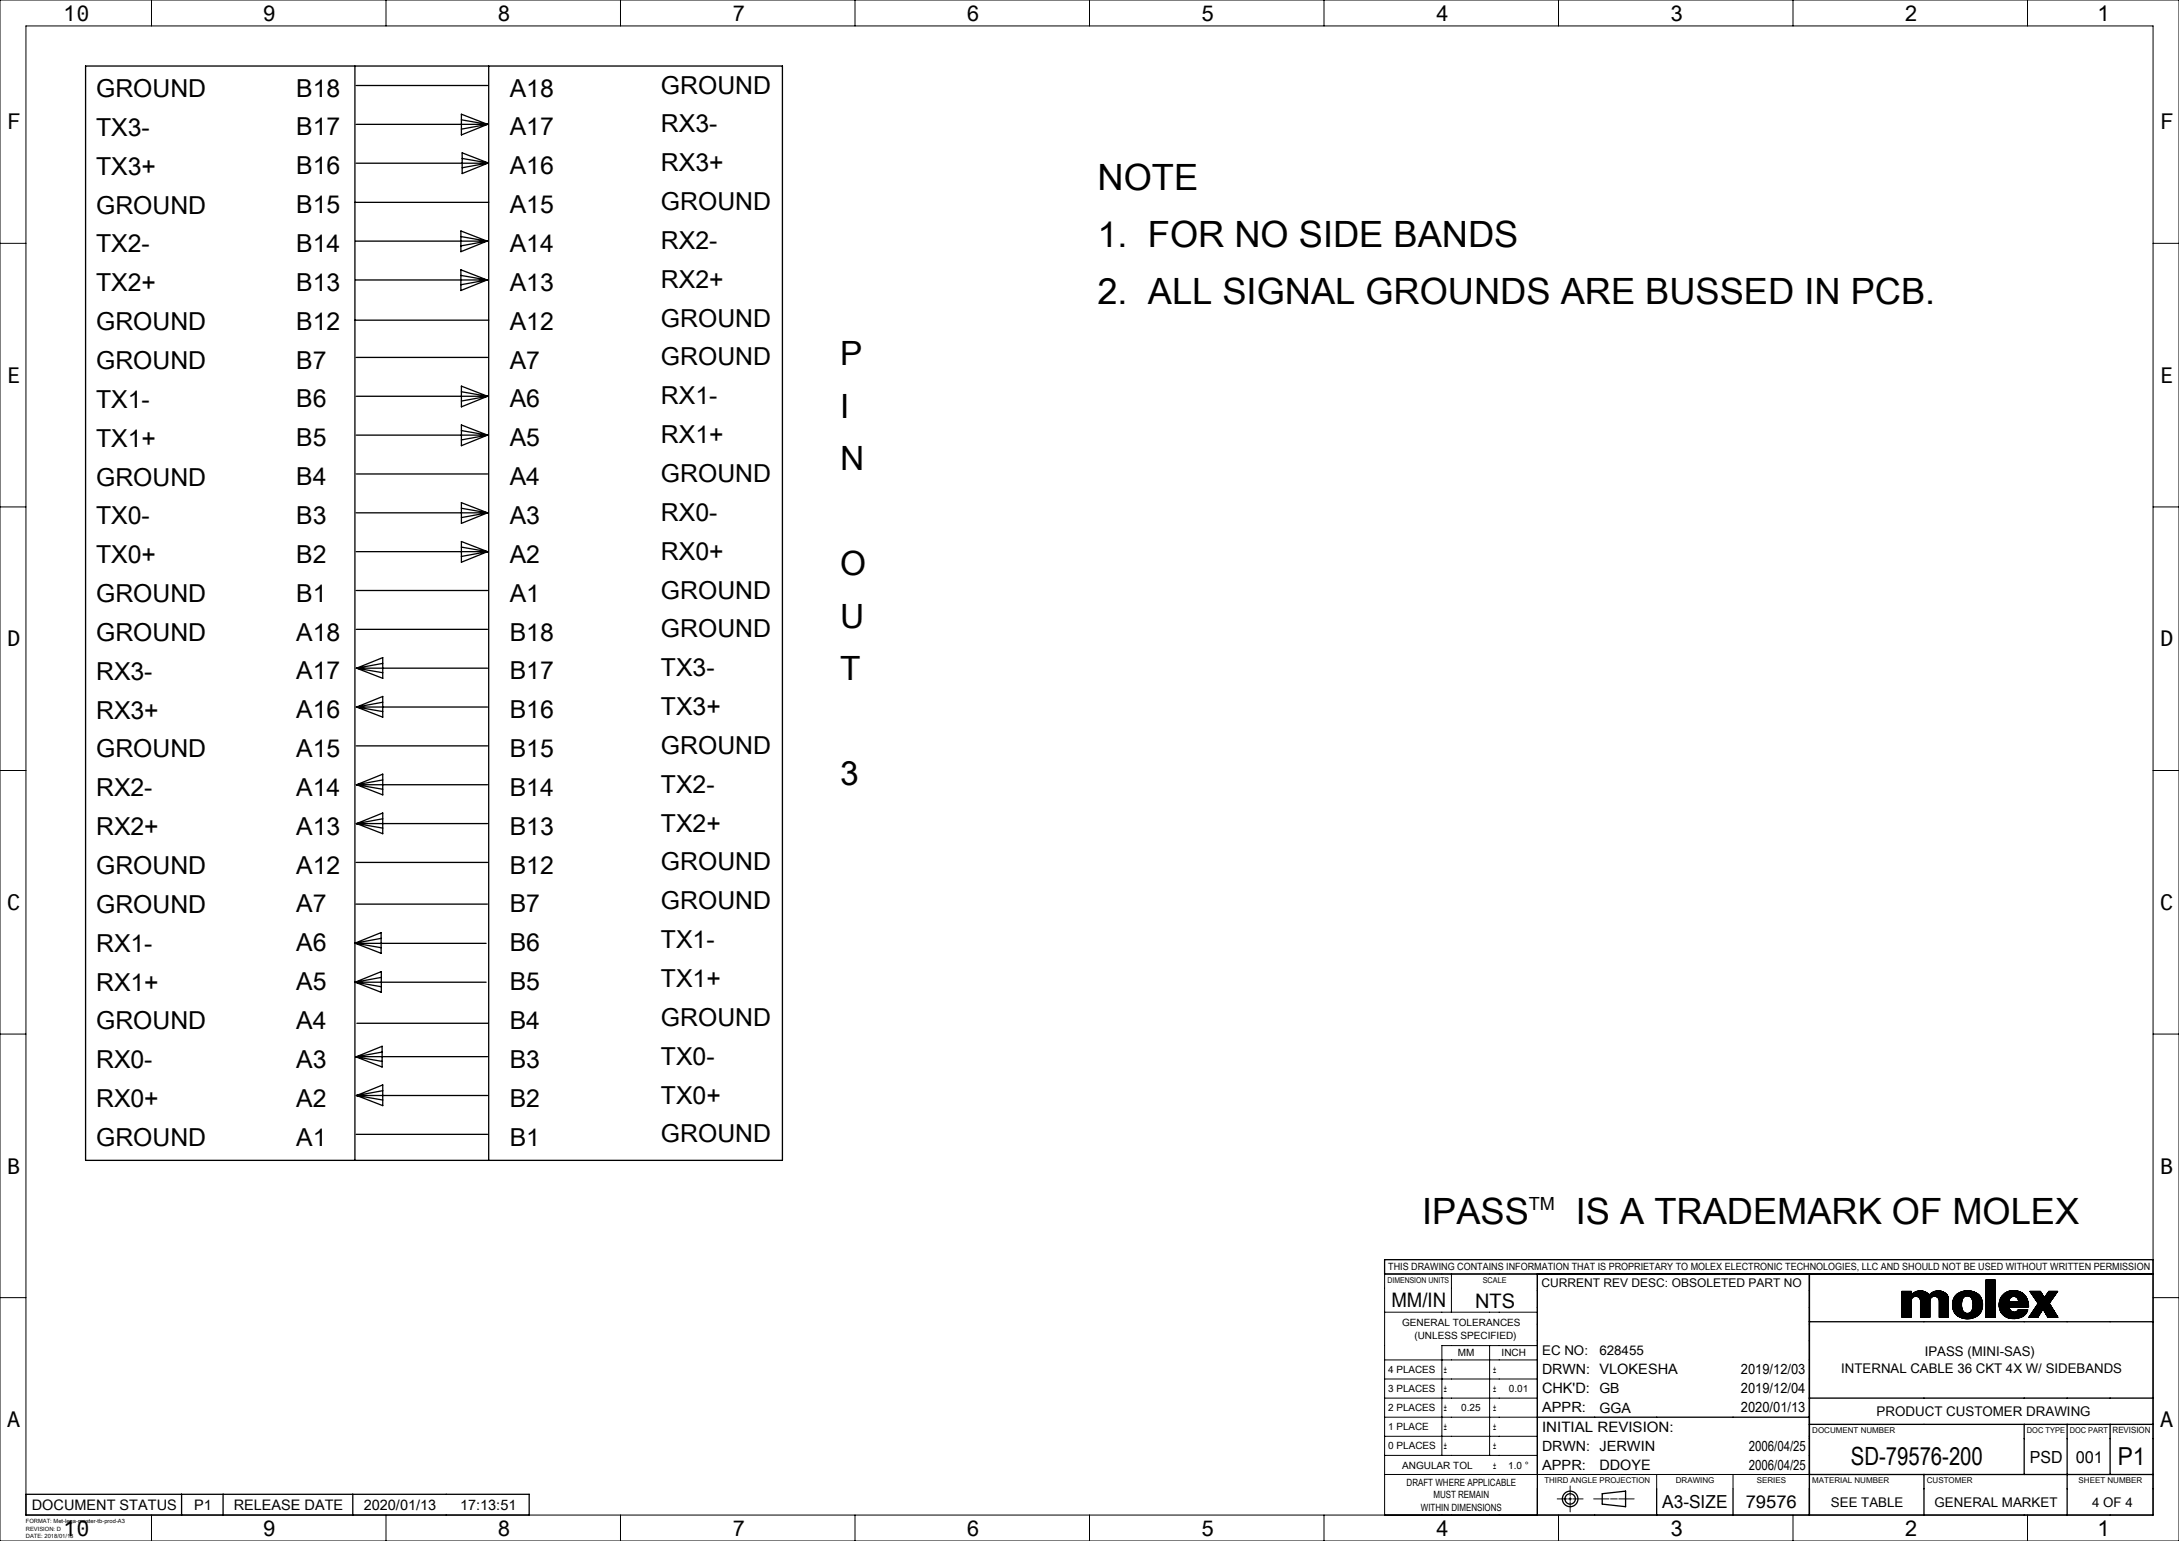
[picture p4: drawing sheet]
<svg xmlns="http://www.w3.org/2000/svg" width="420mm" height="297mm" viewBox="0 0 420 297" stroke-linecap="round" stroke-linejoin="round" font-family="sans-serif">
<g fill="none" stroke="#000" stroke-width=".19">
<path d="M0 0h420v297h-420zM5 5h410v287h-410zM29.2 0v5M74.4 0v5M119.6 0v5M164.8 0v5M210 0v5M255.2 0v5M300.4 0v5M345.6 0v5M390.8 0v5M0 46.9h5"/>
<path d="M415 46.9h5M0 97.7h5M415 97.7h5M0 148.5h5M415 148.5h5M0 199.3h5M415 199.3h5M0 250.1h5M266.9 252.9h29.4M279.8 245.5v7.4M287.1 259.3v21.2M296.3 259.3h-18.4v21.2"/>
<path d="M366.6 248.9h1.8M366.6 248.9v5M366.6 248.9h.1M366.7 248.9l-.1 .1M366.8 248.9l-.2 .2M367 248.9l-.4 .4M367.1 248.9l-.5 .5M367.2 248.9l-.6 .6M367.3 248.9l-.7 .7M367.4 248.9l-.8 .8M367.5 248.9l-.9 .9M367.6 248.9l-1 1"/>
<path d="M367.7 248.9l-1.1 1.1M367.8 248.9l-1.2 1.2M367.9 248.9l-1.3 1.3M368 248.9l-1.4 1.4M368.1 248.9l-1.5 1.5M368.2 248.9l-1.6 1.6M368.3 248.9l-1.7 1.7M368.4 250.7a.89 .89 0 0 1 .9-.9 .89 .89 0 0 1 .9 .9M368.4 253.5l-.4 .4M368.4 253.4l-.5 .5M368.4 253.3l-.6 .6M368.4 253.2l-.7 .7"/>
<path d="M368.4 253.2l-.8 .7M368.4 253.1l-.8 .8M368.4 253l-.9 .9M368.4 252.9l-1 1M368.4 252.8l-1.1 1.1M368.4 252.7l-1.2 1.2M368.4 252.6l-1.3 1.3M368.4 252.5l-1.4 1.4M368.4 252.4l-1.5 1.5M368.4 252.3l-1.6 1.6M368.4 252.2l-1.7 1.7M368.4 252.1l-1.8 1.8"/>
<path d="M368.4 252l-1.8 1.8M368.4 251.9l-1.8 1.8M368.4 251.8l-1.8 1.8M368.4 251.7l-1.8 1.8M368.4 251.6l-1.8 1.8M368.4 251.5l-1.8 1.8M368.4 251.4l-1.8 1.8M368.4 251.3l-1.8 1.9M368.4 251.2l-1.8 1.8M368.4 251.1l-1.8 1.8M368.4 251l-1.8 1.8M368.4 250.9l-1.8 1.8"/>
<path d="M368.4 250.8l-1.8 1.9M368.4 250.8l-1.8 1.8M368.4 253.7l-.2 .2M368.4 253.6l-.3 .3M368.4 250.7v3.2h-1.8M368.4 250.7l-1.8 1.8M368.4 249.6l-1.8 1.8M368.4 249.5l-1.8 1.8M368.4 249.4l-1.8 1.8M368.4 249.3l-1.8 1.9M368.4 249.3l-1.8 1.8M368.4 249.2l-1.8 1.8"/>
<path d="M368.4 249.1l-1.8 1.8M368.4 249l-1.8 1.8M368.4 248.9l-1.8 1.8M368.4 248.9v.7M368.4 250.6l-1.8 1.8M368.4 250.5l-1.8 1.8M368.5 250.4l-1.9 1.9M368.8 249.2l-2.2 2.2M369 249.1l-2.4 2.4M369.1 249l-2.5 2.5M369.2 249l-2.6 2.6M369.4 248.9l-2.8 2.8"/>
<path d="M369.5 248.9l-2.9 2.9M369.6 248.8l-3 3M369.7 248.8l-3.1 3.1M369.7 248.8l-3.1 3.2M369.8 248.8l-3.2 3.2M369.9 248.8l-3.3 3.3M369.9 250.1l1.2-1.1-1.2 1.1M370 248.8l-3.4 3.4M370.1 250.3l1.2-1.2-1.2 1.2M370.1 248.8l-1.2 1.1M370.1 248.8l-1.1 1.1M370.2 251.1l1.6-1.6-1.6 1.7"/>
<path d="M370.2 250.9l1.5-1.5-1.5 1.7M370.2 250.8l1.5-1.4-1.5 1.5M370.2 250.7v3.2M370.2 248.8l-1.1 1.1M370.2 248.8l-1 1M370.3 248.8l-1.1 1M370.3 248.8l-1 1M370.5 248.8l-1.1 1M370.5 248.8l-1 1.1M370.6 248.8l-1.1 1.1M370.6 248.8l-1 1.1M370.7 248.8l-1.1 1.1"/>
<path d="M370.7 248.9l-1.1 1M370.8 248.9l-1.1 1M370.8 248.9l-1.1 1.1M370.9 248.9l-1.1 1.1M371 248.9l-1.1 1.2M371.1 249l-1.1 1.1M371.1 249l-1.1 1.2M371.2 249.1l-1.2 1.1M371.3 249.1l-1.2 1.3M371.4 249.1l-1.3 1.4M371.5 249.2l-1.3 1.4M371.5 249.3l-1.3 1.3"/>
<path d="M371.6 249.3l-1.4 1.4M371.6 249.3l-1.4 1.5M371.9 249.6l-1.7 1.6M371.9 249.6a2.3 2.3 0 0 0-3.5 0M372 253.9h.1M372 253.8l-.1 .1M372 253.7l-.2 .2M372 253.6l-.3 .3M372 253.5l-.4 .4M372 253.4l-.5 .5M372 253.3l-.6 .6M372 253.1l-.8 .8"/>
<path d="M372 253l-.9 .9M372 252.9l-1 1M372 252.8l-1.1 1.1M372 252.7l-1.2 1.2M372 252.6l-1.3 1.3M372 252.5l-1.4 1.4M372 252.4l-1.5 1.5M372 252.3l-1.6 1.6M372 252.2l-1.7 1.7M372 252.1l-1.8 1.8M372 252l-1.8 1.8M372 251.9l-1.8 1.9"/>
<path d="M372 251.9l-1.8 1.8M372 251.8l-1.8 1.8M372 251.6l-1.8 1.9M372 251.6l-1.8 1.8M372 251.5l-1.8 1.8M372 251.4l-1.8 1.8M372 251.3l-1.8 1.9M372 251.3l-1.8 1.8M372 251.2l-1.8 1.8M372 251.1l-1.8 1.8M372 251l-1.8 1.9M372 251l-1.8 1.8"/>
<path d="M372 250.9l-1.8 1.8M372 250.8l-1.8 1.8M372 250.7l-1.8 1.9M372 250.6l-1.8 1.8M372 250.5l-1.8 1.9M372 250.5l-1.8 1.8M372.1 250.4l-1.9 1.9M372.2 250.2l-2 2M372.3 249.2l-2.1 2.1M372.4 249.1l-2.2 2.3M372.6 249l-2.4 2.4M372.8 248.9l-2.6 2.6"/>
<path d="M372.9 248.9l-2.7 2.7M373 248.9l-2.8 2.8M373 248.8l-2.8 2.9M373.1 248.8l-2.9 3M373.2 248.8l-3 3M373.3 248.8l-3.1 3.1M373.3 248.8l-3.1 3.2M373.5 248.8l-3.3 3.3M373.6 248.8l-1.2 1.2M373.7 248.8l-1.2 1.1M373.7 248.8l-1.1 1.1M373.8 248.8l-1.1 1.1"/>
<path d="M373.8 248.8l-1 1M373.9 248.8l-1.1 1M374 248.8l-1 1M374.1 248.8l-1 1.1M374.2 248.9l-1 1M374.3 248.9l-1.1 1M374.4 248.9l-1.1 1.1M374.4 248.9l-1 1.1M374.5 249l-1 1M374.6 249l-1.1 1.1M374.7 249l-1.1 1.1M374.7 249.1l-1.1 1.1"/>
<path d="M374.8 249.1l-1.1 1.2M374.8 249.1l-1.1 1.3M375 249.2l-1.3 1.3M375 249.3l-1.2 1.2M375 249.3l-1.2 1.3M375.1 249.3l-1.3 1.3M375.1 249.4l-1.3 1.3M375.2 249.4l.3 .8v3.7h-1.7v-3.2a.89 .89 0 0 0-.9-.9 .89 .89 0 0 0-.9 .9v3.2h-1.8M375.2 249.4a2.3 2.3 0 0 0-3.3 .2M375.2 249.4l-1.4 1.4M375.2 249.4l-1.4 1.5M375.3 249.5l-1.5 1.5"/>
<path d="M375.3 249.6l-1.5 1.5M375.3 249.6l-1.5 1.6M375.4 249.6l-1.6 1.6M375.4 249.7l-1.6 1.6M375.4 249.7l-1.6 1.7M375.4 249.8l-1.6 1.7M375.5 249.8l-1.7 1.7M375.5 249.9l-1.7 1.7M375.5 250l-1.7 1.7M375.5 250l-1.7 1.8M375.5 250.1l-1.7 1.8M375.5 250.2l-1.7 1.7"/>
<path d="M375.5 253.9h.1M375.5 253.8l-.1 .1M375.5 253.7l-.1 .2M375.5 253.7l-.2 .2M375.5 253.6l-.3 .3M375.5 253.5l-.4 .4M375.5 253.4l-.4 .5M375.5 253.4l-.5 .5M375.5 253.3l-.5 .6M375.5 253.3l-.6 .6M375.5 253.2l-.7 .7M375.5 253.1l-.7 .8"/>
<path d="M375.5 253l-.8 .9M375.5 253l-.9 .9M375.5 252.9l-1 1M375.5 252.8l-1 1.1M375.5 252.8l-1.1 1.1M375.5 252.7l-1.1 1.2M375.5 252.7l-1.2 1.2M375.5 252.5l-1.3 1.4M375.5 252.5l-1.4 1.4M375.5 252.4l-1.4 1.5M375.5 252.4l-1.5 1.5M375.5 252.3l-1.6 1.6"/>
<path d="M375.5 252.2l-1.6 1.7M375.5 252.2l-1.7 1.7M375.5 252.1l-1.7 1.8M375.5 252l-1.7 1.7M375.5 251.9l-1.7 1.8M375.5 251.9l-1.7 1.7M375.5 251.8l-1.7 1.8M375.5 251.8l-1.7 1.7M375.5 251.7l-1.7 1.7M375.5 251.6l-1.7 1.8M375.5 251.5l-1.7 1.8M375.5 251.5l-1.7 1.7"/>
<path d="M375.5 251.4l-1.7 1.7M375.5 251.3l-1.7 1.8M375.5 251.3l-1.7 1.7M375.5 251.2l-1.7 1.8M375.5 251.1l-1.7 1.8M375.5 251l-1.7 1.8M375.5 251l-1.7 1.7M375.5 250.9l-1.7 1.8M375.5 250.9l-1.7 1.7M375.5 250.8l-1.7 1.7M375.5 250.7l-1.7 1.8M375.5 250.7l-1.7 1.7"/>
<path d="M375.5 250.6l-1.7 1.8M375.5 250.5l-1.7 1.7M375.5 250.4l-1.7 1.8M375.5 250.4l-1.7 1.7M375.5 250.3l-1.7 1.8M375.5 250.3l-1.7 1.7M376.7 252.9a3.3 3.3 0 0 0 4.4 .7M377.4 249.3l-.7 .7M377.5 249.2l-.8 .9M377.7 249.1l-1.1 1.1M377.7 253.8l1-.8-.9 .9M377.8 249.1l-1.2 1.2"/>
<path d="M377.9 249l-1.4 1.4M378 253.9l.9-.8-.9 .9M378 249l-1.5 1.5M378.1 249l-1.6 1.6M378.1 251.5l-1.4 1.4M378.1 251.4l-1.5 1.4M378.1 251.6l-1.4 1.4 1.4-1.4M378.1 251.3l-1.5 1.5 1.5-1.4M378.1 251.2l-1.5 1.5M378.1 251.7l-1.3 1.3M378.1 251.8l-1.3 1.3M378.1 251.1l-1.5 1.5"/>
<path d="M378.1 251.8l-1.3 1.3 1.3-1.2M378.1 251.9l-1.2 1.3M378.1 251l-1.6 1.6M378.1 252l-1.2 1.2M378.1 250.9l-1.6 1.6M378.1 252.1l-1.2 1.2M378.2 250.8l-1.7 1.7M378.2 252.1l-1.2 1.2M378.2 252.2l-1.2 1.1M378.2 250.7l-1.7 1.7M378.2 252.2l-1.2 1.2M378.2 250.6l-1.7 1.8"/>
<path d="M378.2 252.3l-1.1 1.1 1.1-1.1M378.2 252.4l-1.1 1.1M378.3 250.5l-1.9 1.8 1.8-1.7M378.3 252.4l-1.1 1.1M378.3 248.9l-1.9 1.9M378.3 252.5l-1.1 1M378.3 252.5a.98 .98 0 0 0 .9 .6 .98 .98 0 0 0 .9-.6M378.3 252.5l-1.1 1.1M378.3 252.6l-1 1 1-1M378.3 250.3l-1.9 1.9M378.3 252.6l-.9 1M378.4 252.7l-1 1"/>
<path d="M378.4 252.8l-.9 .9M378.4 248.9l-2 2M378.5 252.8l-1 .9M378.5 248.8l-2.1 2.2M378.5 252.8l-.9 1M378.5 252.9l-.8 .9 .9-.9M378.6 248.8l-2.2 2.2M378.6 248.8l-2.3 2.3M378.7 253l-.9 .9M378.7 248.8l-2.4 2.4M378.7 253l-.8 .9M378.8 253l-.9 .9"/>
<path d="M378.9 248.8l-2.6 2.5M378.9 248.8l-2.6 2.6M379 253.1l-1 .9M379 248.8l-2.7 2.6M379 253.1l-.9 .9M379.1 248.8l-2.8 2.7M379.1 253.1l-.9 .9M379.1 248.8l-2.8 2.8M379.2 253.1l-.9 .9M379.2 248.8l-2.9 2.8M379.2 253.1l-.9 1M379.2 248.8l-2.9 2.9"/>
<path d="M379.3 253.1l-.9 1M379.4 248.8l-3.1 3M379.4 253.1l-1 1M379.5 248.8l-3.1 3.1M379.5 253.1l-1 1M379.6 248.8l-3.2 3.2M379.6 253l-1 1.1M379.7 248.8l-3.3 3.3M379.8 252.9l-1.2 1.2M379.8 248.8l-1.1 1.1M379.8 250l1-.9-.9 .9M379.9 248.8l-1 1"/>
<path d="M379.9 248.8l-.9 1M380 248.8l-.9 1M380 248.9l-.9 .9M380.1 248.9l-.9 .9M380.1 250.4l.2 .8-.2 1.3M380.1 250.4a1.02 1.02 0 0 0-1.1-.6 1.02 1.02 0 0 0-.8 1l-.1 .9 .2 .8M380.1 248.9l-.8 .9M380.2 252.1l1.8-1.6-1.8 1.7M380.2 248.9l-.9 .9M380.3 250.9l1.3-1.2-1.3 1.3M380.3 248.9l-.9 .9M380.3 251.1l1.4-1.3-1.4 1.4"/>
<path d="M380.3 251.6l1.5-1.5-1.5 1.6M380.3 248.9l-.8 .9M380.4 248.9l-.9 .9M380.4 249l-.8 .8M380.5 249l-.9 .8M380.5 249l-.9 .9M380.6 249l-.9 .9M380.6 249l-.8 1 .9-.9M380.7 249.1l-.9 .9M380.8 249.1l-.9 1M380.9 249.2l-.9 .9M381 249.2l-1 1"/>
<path d="M381.1 249.3l-1 1M381.1 249.3l-1 1.1 1-1.1M381.1 249.3a3.3 3.3 0 0 0-4.4 .7 3.1 3.1 0 0 0 0 2.9M381.1 249.3l.7 .7M381.2 249.3l-1.1 1.1M381.2 249.4l-1.1 1.1M381.3 249.4l-1.1 1.1M381.3 249.4l-1.1 1.2M381.3 249.5l-1.1 1.1M381.4 249.5l-1.2 1.2M381.4 249.6l-1.2 1.2M381.5 249.6l-1.3 1.3"/>
<path d="M381.5 253.3l-.1 .1M381.6 249.7l-1.3 1.3M381.6 249.7l-1.3 1.4M381.7 249.8l-1.4 1.5M381.7 253l-.6 .6M381.7 249.9l-1.4 1.4M381.8 250l-1.5 1.4M381.8 250l-1.5 1.5M381.8 250a2.85 2.85 0 0 1-.7 3.6M381.8 252.9l-.8 .8M381.9 250.2l-1.6 1.6M381.9 252.8l-1 1"/>
<path d="M381.9 250.2l-1.6 1.7M381.9 252.7l-1.2 1.1M381.9 250.3l-1.6 1.6M381.9 250.3l-1.6 1.7M381.9 250.4l-1.7 1.7M382 252.5l-1.5 1.4M382 250.5l-1.8 1.9M382 252.4l-1.6 1.6M382 250.6l-1.9 1.9M382 250.6l-1.9 2M382 252.3l-1.7 1.7M382 250.7l-2 2.1"/>
<path d="M382.1 252.2l-1.8 1.8M382.1 250.7l-3.4 3.4M382.1 250.8l-3.4 3.3M382.1 252.1l-1.9 2M382.1 250.8l-3.3 3.4M382.1 250.9l-3.3 3.3M382.1 252.1l-2 2M382.1 250.9l-3.2 3.3M382.1 252l-2.1 2.1M382.1 251l-3.1 3.2M382.1 251.1l-3.1 3.1M382.1 251.9l-2.2 2.2"/>
<path d="M382.1 251.1l-3 3.1M382.1 251.8l-2.3 2.3M382.1 251.2l-3 3M382.1 251.7l-2.4 2.5M382.1 251.2l-2.9 3M382.1 251.7l-2.5 2.5M382.1 251.3l-2.8 2.9M382.2 251.6l-2.6 2.6M382.2 251.4l-2.9 2.8M382.2 251.5l-2.7 2.7M382.2 251.5l-2.8 2.7M382.8 246.7v7.2h1.8v-7.2"/>
<path d="M382.8 246.7h1.8M382.8 246.7h.1M382.9 246.7l-.1 .2M383 246.7l-.2 .2M383 246.7l-.2 .3M383.1 246.7l-.3 .3M383.2 246.7l-.4 .4M383.2 246.7l-.4 .5M383.3 246.7l-.5 .5M383.3 246.7l-.5 .6M383.5 246.7l-.7 .7M383.5 246.7l-.7 .8"/>
<path d="M383.6 246.7l-.8 .8M383.6 246.7l-.8 .9M383.7 246.7l-.9 .9M383.8 246.7l-1 1M383.8 246.7l-1 1.1M383.9 246.7l-1.1 1.2M384 246.7l-1.2 1.2M384.1 246.7l-1.3 1.3M384.2 246.7l-1.4 1.4M384.2 246.7l-1.4 1.5M384.3 246.7l-1.5 1.5M384.4 246.7l-1.6 1.6"/>
<path d="M384.5 246.7l-1.7 1.7M384.5 246.7l-1.7 1.8M384.6 251l-1.8 1.8M384.6 250.9l-1.8 1.9M384.6 250.8l-1.8 1.9M384.6 250.8l-1.8 1.8M384.6 250.7l-1.8 1.8M384.6 250.6l-1.8 1.8M384.6 250.5l-1.8 1.9M384.6 250.4l-1.8 1.9M384.6 250.4l-1.8 1.8M384.6 250.3l-1.8 1.8"/>
<path d="M384.6 250.2l-1.8 1.9M384.6 250.2l-1.8 1.8M384.6 250.1l-1.8 1.8M384.6 250l-1.8 1.8M384.6 249.9l-1.8 1.9M384.6 249.8l-1.8 1.8M384.6 249.7l-1.8 1.8M384.6 249.6l-1.8 1.9M384.6 249.6l-1.8 1.8M384.6 249.5l-1.8 1.8M384.6 249.4l-1.8 1.9M384.6 249.3l-1.8 1.9"/>
<path d="M384.6 249.3l-1.8 1.8M384.6 249.2l-1.8 1.8M384.6 249.1l-1.8 1.8M384.6 249l-1.8 1.9M384.6 248.9l-1.8 1.9M384.6 248.9l-1.8 1.8M384.6 248.8l-1.8 1.8M384.6 248.7l-1.8 1.9M384.6 248.7l-1.8 1.8M384.6 248.6l-1.8 1.8M384.6 248.4l-1.8 1.9M384.6 248.4l-1.8 1.8"/>
<path d="M384.6 248.3l-1.8 1.8M384.6 248.2l-1.8 1.8M384.6 248.1l-1.8 1.9M384.6 248.1l-1.8 1.8M384.6 248l-1.8 1.8M384.6 247.9l-1.8 1.8M384.6 247.8l-1.8 1.9M384.6 247.8l-1.8 1.8M384.6 247.7l-1.8 1.8M384.6 247.6l-1.8 1.8M384.6 247.5l-1.8 1.9M384.6 247.4l-1.8 1.9"/>
<path d="M384.6 247.4l-1.8 1.8M384.6 247.3l-1.8 1.8M384.6 247.2l-1.8 1.9M384.6 247.2l-1.8 1.8M384.6 247.1l-1.8 1.8M384.6 246.9l-1.8 1.9M384.6 246.9l-1.8 1.8M384.6 246.8l-1.8 1.8M384.6 246.7l-1.8 1.8M384.6 253.8l-.1 .1M384.6 253.7l-.2 .2M384.6 253.6l-.2 .3"/>
<path d="M384.6 253.6l-.3 .3M384.6 253.5l-.4 .4M384.6 253.3l-.5 .6M384.6 253.3l-.6 .6M384.6 253.2l-.7 .7M384.6 253.1l-.8 .8M384.6 253l-.9 .9M384.6 252.9l-1 1M384.6 252.8l-1.1 1.1M384.6 252.7l-1.2 1.2M384.6 252.6l-1.3 1.3M384.6 252.5l-1.4 1.4"/>
<path d="M384.6 252.4l-1.5 1.5M384.6 252.3l-1.6 1.6M384.6 252.2l-1.7 1.7M384.6 252.1l-1.8 1.8M384.6 252l-1.8 1.9M384.6 252l-1.8 1.8M384.6 251.9l-1.8 1.8M384.6 251.8l-1.8 1.8M384.6 251.7l-1.8 1.9M384.6 251.7l-1.8 1.8M384.6 251.6l-1.8 1.8M384.6 251.5l-1.8 1.8"/>
<path d="M384.6 251.4l-1.8 1.9M384.6 251.3l-1.8 1.8M384.6 251.2l-1.8 1.8M384.6 251.1l-1.8 1.9M384.6 251.1l-1.8 1.8M385.3 251.8l.4 1.1M385.3 251.2v.6M386.4 249.2l-.6 .6M386.6 249.1l-.9 .9M386.7 249l-1.1 1.1M386.9 249l-1.3 1.3M387 248.9l-1.5 1.5"/>
<path d="M387.1 248.9l-1.6 1.6M387.2 248.8l-1.7 1.8M387.3 250.8l-1.8 1.7M387.3 250.7l-1.8 1.8M387.3 250.8l-1.8 1.8M387.3 251.9l-1.4 1.4M387.3 252l-1.3 1.3M387.3 250.6l-1.8 1.8M387.3 252.1l-1.3 1.2M387.3 250.5l-1.8 1.9M387.3 252.1l-1.2 1.3M387.3 248.8l-1.9 1.9"/>
<path d="M387.3 250.9l-1.8 1.7M387.3 250.4l-1.9 1.9M387.3 252.2l-1.2 1.2M387.3 252.3l-1.2 1.2M387.4 252.3l-1.2 1.2M387.4 250.3l-2 2M387.4 252.4l-1.2 1.1M387.4 250.9l-1.8 1.8M387.4 248.8l-2 2M387.4 252.4l-1.1 1.2M387.5 248.8l-2.1 2.1M387.5 252.5l-1.1 1.2"/>
<path d="M387.5 250.9l-1.9 1.9M387.5 252.6l-1.1 1.1M387.5 248.8l-2.1 2.2M387.6 252.6l-1.1 1.1M387.6 250.1a.9 .9 0 0 1 1-.1 .9 .9 0 0 1 .4 .9h-1.7l.1-.6zM387.6 252.7l-1.1 1M387.6 248.8l-2.2 2.2M387.6 250.9l-2 1.9M387.6 252.7l-1 1.1M387.7 250.9l-2 2M387.7 252.7l-1.1 1.1M387.7 250.9l-2 2 2.1-2"/>
<path d="M387.8 252.8l-1 1.1M387.8 248.7l-2.5 2.5M387.9 250.9l-2.2 2.1M387.9 252.8l-1.1 1.1M387.9 248.7l-2.6 2.6M387.9 250.9l-2.1 2.1M387.9 248.7l-2.6 2.7M388 252.9l-1.1 1M388 250.9l-2.2 2.2 2.2-2.2M388 248.7l-2.7 2.7M388.1 252.9l-1.2 1M388.1 248.7l-2.8 2.8"/>
<path d="M388.1 252.9l-1.1 1.1M388.2 250.9l-2.3 2.3M388.2 252.9l-1.1 1.1M388.2 248.7l-2.9 2.9M388.2 251.9l2.2-2.1-2.1 2.1M388.3 252.9l-1.2 1.1M388.3 250.9l-2.4 2.3M388.3 248.7l-3 3M388.3 250.9l-1 1M388.3 252.9l-1.1 1.1M388.4 248.7l-3.1 3.1M388.4 250.9l-1 1"/>
<path d="M388.4 249.9l1-.9-1 .9M388.4 252.9l-1.2 1.2M388.5 250.9l-1.1 1M388.5 248.7l-3.2 3.2M388.5 252.9l-1.2 1.2M388.5 250.9l-1 1M388.5 248.8l-3.2 3.1M388.6 248.8l-3.2 3.2M388.6 250.9l-1.1 1M388.7 250.9l-1 1M388.7 248.8l-3.3 3.3M388.7 252.7l-1.4 1.4"/>
<path d="M388.8 250.9l-1.1 1M388.8 248.8l-3.4 3.4M388.8 250.9l-1 1M388.9 248.8l-1.2 1.2M388.9 250.9l-1.1 1M388.9 248.8l-1.1 1.1M388.9 250.9l-1 1M389 248.8l-1.1 1.1M389 251.9l1.7-1.6-1.7 1.6M389 250.9l-1 1M389 248.9l-1 1M389 250.5l1.1-1-1.1 1.1"/>
<path d="M389 252.4l-.1 .2M389.1 250.8l1.2-1.2-2.3 2.3M389.1 252.4l-1.7 1.7M389.1 248.9l-1 1M389.1 252.4l-1.6 1.7M389.2 248.9l-1 1M389.2 248.9l-.9 1M389.2 252.4l-1.7 1.7M389.3 252.4l-1.7 1.7M389.3 248.9l-.9 1M389.4 252.4l-1.7 1.7M389.5 249l-1 .9"/>
<path d="M389.5 249l-.9 1M389.5 252.4l-1.7 1.7M389.5 249.1l-.8 .9M389.6 252.4l-1.7 1.7M389.7 249.1l-1 1M389.7 252.4l-1.7 1.7M389.7 249.1l-.9 1 .9-.9M389.8 249.2l-1 1M389.8 252.4l-1.7 1.7M389.8 249.2l-.9 1M389.9 252.4l-1.7 1.7M389.9 249.3l-1 .9"/>
<path d="M389.9 249.3l-1 1M390 249.3l-1 1.1M390 252.4l-1.8 1.7M390 249.4l-1 1M390 252.4l-1.7 1.7M390.1 249.4l-1.1 1.1M390.1 252.4l-1.7 1.7M390.2 249.5l-1.2 1.1M390.2 252.4l-1.7 1.7M390.2 249.5l-1.1 1.2M390.2 249.6l-1.1 1.1M390.3 252.4l-1.7 1.7"/>
<path d="M390.3 249.7l-2.2 2.2M390.3 252.4l-1.6 1.7M390.4 249.8l-2.1 2.1M390.4 249.8l-2 2.1M390.5 249.9l-2.1 2M390.5 252.4l-1.8 1.7M390.5 249.9l-2 2M390.5 252.4l-1.6 1.7M390.5 250l-1.9 1.9M390.5 253.1l-.4 .5M390.6 250l-1.9 1.9M390.6 250.1l-1.9 1.8"/>
<path d="M390.6 252.4l-1.6 1.7M390.6 250.1a2.85 2.85 0 0 0-3-1.3 2.85 2.85 0 0 0-2.3 2.4M390.6 250.1l.3 .7 .1 1.1h-3.7a.92 .92 0 0 0 .6 .9 .92 .92 0 0 0 1.1-.4h1.9M390.6 250.1l-1.8 1.8M390.6 250.1l-1.7 1.8M390.6 250.2l-1.7 1.7M390.6 253l-.7 .7M390.6 252.4l-1.6 1.6M390.7 252.4l-1.6 1.6M390.7 252.9l-.9 .9M390.7 250.3l-1.5 1.6M390.7 250.4l-1.5 1.5"/>
<path d="M390.7 250.4l-1.4 1.5M390.8 252.8l-1.1 1M390.8 250.5l-1.5 1.4M390.8 252.4l-1.6 1.6M390.8 250.5l-1.4 1.4M390.8 250.6l-1.3 1.3M390.8 252.6l-1.3 1.3M390.8 252.4l-1.5 1.6M390.8 250.7l-1.2 1.2M390.8 252.5l-1.4 1.4M390.9 252.4a2.62 2.62 0 0 1-3.1 1.7 2.64 2.64 0 0 1-2.1-1.2M390.9 250.7l-1.2 1.2"/>
<path d="M390.9 250.8l-1.1 1.1M390.9 250.9l-1 1M390.9 251l-.9 .9M390.9 251.1l-.8 .8M390.9 251.1l-.7 .8M391 251.2l-.8 .7M391 251.2l-.7 .7M391 251.3l-.6 .6M391 251.4l-.5 .5M391 251.5l-.4 .4M391 251.5l-.3 .4M391 251.6l-.3 .3"/>
<path d="M391 251.7l-.2 .2M391 251.8l-.1 .1M391 251.8v.1M391 253.9h1.8l1-1.6 .9 1.6M391.3 248.9h.1M391.4 248.9l-.1 .1M391.5 248.9l-.2 .1M391.6 248.9l-.2 .2M391.7 248.9l-.3 .2M391.8 248.9l-.3 .3M391.9 248.9l-.4 .3M391.9 248.9l-.4 .4"/>
<path d="M392 248.9l-.4 .4M392.1 248.9l-.5 .5M392.1 250.2l1.3-1.2-1.2 1.2M392.2 248.9l-.6 .5M392.2 248.9l-.5 .6M392.3 248.9l-.6 .6M392.4 250.5l1.2-1.2-1.2 1.3M392.4 248.9l-.7 .7M392.5 250.6l1.2-1.1-1.2 1.2M392.5 248.9l-.7 .7M392.6 248.9l-.8 .8M392.7 248.9l-.8 .9 .9-.9"/>
<path d="M392.8 248.9l-.9 .9M392.8 253.8v.1M392.9 248.9l-1 .9M392.9 253.7l-.2 .2M392.9 248.9l-1 1M393 253.5l-.3 .4M393.1 248.9l-1.1 1.1M393.1 253.4l-.5 .5M393.2 248.9l-1.1 1.2 1.1-1.2M393.2 253.2l-.6 .7M393.3 248.9l.7 1.2M393.3 248.9h-2l1.5 2.3-1.8 2.7"/>
<path d="M393.3 248.9l-1.2 1.2M393.4 249.1l-1.2 1.2M393.4 252.9l-1 1M393.5 249.2l-1.2 1.1M393.5 249.2l-1.2 1.2M393.5 252.7l-1.1 1.2M393.5 249.3l-1.2 1.2M393.6 252.6l-1.3 1.3M393.6 249.4l-1.2 1.2M393.7 249.5l-1.2 1.2M393.7 249.6l-1.2 1.1M393.7 252.4l-1.4 1.5"/>
<path d="M393.7 249.6l-1.1 1.2M393.8 249.7l-1.2 1.2M393.8 249.7l-1.1 1.2M393.8 249.8l-1.1 1.1M393.9 252.4l1.2-1.1-1.2 1.2M393.9 249.8l-1.2 1.2M393.9 249.9l-1.2 1.1M393.9 249.9l-1.2 1.2M393.9 249.9l-1.1 1.2M393.9 252.6l1.2-1.2-1.1 1.2M394 250l-1.2 1.2M394 250.1l-1.3 1.3"/>
<path d="M394 252.7l1.2-1.1-1.1 1.2M394 250.1l.9-1.2h1.7l-1.6 2.3 1.7 2.7h-2M394.1 252.9l1.2-1.2-1.1 1.2M394.2 253l1.2-1.1-1.1 1.2M394.9 248.9v.1M395 251.2l-1.2 1.2M395 248.9l-.4 .5M395.1 251.3l-1.2 1.2M395.1 248.9l-.7 .7M395.2 251l-1.4 1.3M395.2 248.9l-.9 .8M395.2 251.4l-1.2 1.2"/>
<path d="M395.2 251.5l-1.2 1.2M395.2 248.9l-1 1M395.3 251.6l-1.2 1.3 1.2-1.2M395.3 248.9l-2.7 2.6M395.3 250.8l-3.1 3.1M395.3 248.9l-2.8 2.8M395.4 251.8l-1.2 1.2M395.4 248.9l-3 3M395.4 250.6l-3.3 3.3M395.5 252l-1.2 1.2 1.2-1.2M395.5 248.9l-3.4 3.4M395.5 252l-1.2 1.2"/>
<path d="M395.6 252.1l-1.2 1.2M395.6 250.4l-3.5 3.5M395.6 248.9l-3.6 3.6M395.6 252.2l-1.2 1.1M395.6 252.2l-1.1 1.2M395.6 248.9l-3.7 3.7M395.7 252.3l-1.2 1.2M395.7 252.3l-1.2 1.3M395.7 248.9l-3.9 3.9M395.8 252.4l-1.2 1.2M395.8 248.9l-4.2 4.1M395.8 252.5l-1.2 1.1"/>
<path d="M395.8 252.5l-1.2 1.2M395.8 248.9l-4.3 4.3M395.8 252.6l-1.1 1.2M395.9 250l-3.9 3.9M395.9 252.6l-1.2 1.2M395.9 248.9l-4.5 4.5M395.9 252.7l-1.2 1.2M395.9 252.7l-1.1 1.2M396 252.7l-1.2 1.2M396 252.8l-1.1 1.1M396 249.8l-4.1 4.1M396 248.9l-4.8 4.8"/>
<path d="M396 253.9l.4-.4-.3 .4M396 252.9l-1 1M396.1 252.9l-1 1M396.1 248.9l-5 5M396.1 253l-.9 .9M396.1 249.6l-4.3 4.3M396.1 253l-.8 .9M396.2 253.1l-.8 .8M396.2 248.9l-5 5M396.2 253.2l-.7 .7M396.3 253.2l-.7 .7M396.3 253.9l.2-.2-.2 .2"/>
<path d="M396.3 249.4l-4.5 4.5M396.3 253.3l-.6 .6M396.3 248.9l-5 5M396.3 253.3l-.5 .6M396.4 253.4l-.6 .5M396.4 248.9l-5 5M396.4 253.4l-.5 .5M396.4 249.2l-4.7 4.7M396.5 253.6l-.4 .3M396.5 253.6l-.3 .3M396.5 248.9l-5 5M396.6 249l-4.9 4.9"/>
<path d="M396.6 253.7l-.2 .2M396.6 248.9l-5 5M396.6 253.8l-.1 .1M396.6 253.8v.1M396.6 253.9h.1M415 250.1h5M266.9 262.1h29.4M266.9 265.8h29.4M266.9 269.5h29.4M266.9 273.1h29.4M266.9 276.8h29.4M29.2 292v5"/>
<path d="M74.4 292v5M119.6 292v5M164.8 292v5M210 292v5M255.2 292v5M266.9 292v-46.5h29.4v46.5M266.9 284.2h81.9v2.7M266.9 280.5h29.4M300.1 288.9h2M300.4 292v5M302.3 288.9h.7M302.6 286.4v1.9"/>
<path d="M302.6 288.5v.7M302.6 289.4v2M303.2 288.9h1.9M307.2 288.9h2.9M310.4 288.9h1.3M312 288.9h3M319.3 284.2v2.7M334 284.2v2.7M345.6 292v5M390.8 292v5"/>
</g>
<g fill="none" stroke="#000" stroke-width=".25">
<path d="M16.5 12.7h134.3v210.9h-134.3zM68.4 12.7v210.9M68.7 16.5h25.3M94.2 12.7v210.9M68.4 39h25.8M68.7 24h25.3M68.7 31.5h25.3M88.9 22l5.1 2-5.1 2zM88.9 23.1l5.1 .9M89.1 29.5l5 1.9-5 2.1zM89.1 30.5l5 .9M94 24l-5.1 .9"/>
<path d="M94.1 31.4l-5 .9M68.6 54h25.3M68.6 46.5h25.3M88.8 44.5l5.1 2-5.1 2zM88.8 45.6l5.1 .9M88.8 52l5.1 2-5.1 2zM88.8 53.1l5.1 .9M93.9 46.5l-5.1 .9M93.9 54l-5.1 .9M68.4 61.7h25.8M68.7 68.9h25.3M68.7 76.4h25.3"/>
<path d="M88.9 74.4l5.1 2-5.1 2zM88.9 75.5l5.1 .9M94 76.4l-5.1 .9M68.7 83.9h25.3M68.7 91.3h25.3M68.7 98.8h25.3M88.9 81.9l5.1 2-5.1 2zM88.9 96.9l5.1 1.9-5.1 2.1zM88.9 98l5.1 .8M88.9 83l5.1 .9M94 98.8l-5.1 1M94 83.9l-5.1 .9"/>
<path d="M68.7 106.3h25.3M68.7 113.8h25.3M88.9 104.4l5.1 1.9-5.1 2.1zM88.9 105.4l5.1 .9M94 106.3l-5.1 .9M68.7 121.3h25.3M68.7 128.8h25.3M68.7 136.3h25.3M68.7 128.8l5.1-2.1v4zM68.7 136.3l5.1-2.1v4zM68.7 136.3l5.1 .8M68.7 128.8l5.1 .9"/>
<path d="M73.8 135.3l-5.1 1M73.8 127.9l-5.1 .9M68.7 143.8h25.3M68.7 151.2h25.3M68.7 158.7h25.3M68.7 151.2l5.1-2v4zM68.7 158.7l5.1-2v4zM68.7 158.7l5.1 .9M68.7 151.2l5.1 .9M73.8 157.8l-5.1 .9M73.8 150.3l-5.1 .9M68.7 174.3h25.3"/>
<path d="M68.7 166.2h25.3M68.4 181.8h25.3M68.4 189.3h25.3M68.4 181.8l5.1-2.1v4zM68.4 181.8l5.1 .9M68.5 189.3l5-2v4zM68.5 189.3l5 .9M68.8 197.2h25.3M73.5 180.9l-5.1 .9M73.5 188.4l-5 .9M68.6 203.7l5.1-2v3.9zM68.6 203.7l5.1 .9"/>
<path d="M68.7 203.7h25.3M68.7 211.1h25.3M68.7 218.6h25.3M68.7 211.1l5.1-2v4zM68.7 211.1l5.1 .9M73.7 202.8l-5.1 .9M73.8 210.2l-5.1 .9M296.3 245.5v38.7M348.8 254.7h66.2M348.8 245.5v46.5M415 245.5h-148.1v-2.7h148.1v49.2h-118.7v-5.1M296.3 273.1h52.5"/>
<path d="M348.8 269.5h66.2M348.8 274.5h66.2M390.2 274.5v9.7M398.4 274.5v17.5M406.7 274.5v9.7M5 288h97v4h-97zM35 288v4M43 288v4M68 288v4M308.8 287.9l4.5-.5v3l-4.5-.5zM319.3 286.9v5.1M334 286.9v5.1"/>
<path d="M348.8 284.2h66.2M370.8 284.2v7.8"/>
<circle cx="302.6" cy="288.9" r="1"/>
<circle cx="302.6" cy="288.9" r="1.5"/>
</g>
<g font-size="7">
<text x="211.5" y="36.7">NOTE</text>
<text x="211.5" y="47.6">1. FOR NO SIDE BANDS</text>
<text x="211.5" y="58.6">2. ALL SIGNAL GROUNDS ARE BUSSED IN PCB.</text>
<text x="274.1" y="235.8">IPASS</text>
<text x="303.7" y="235.8">IS A TRADEMARK OF MOLEX</text>
</g>
<text font-size="6.5" x="161.9" y="151.3">3</text>
<g font-size="6.4">
<text x="161.9" y="70.4">P</text>
<text x="161.9" y="80.5">I</text>
<text x="161.9" y="90.6">N</text>
<text x="161.9" y="110.8">O</text>
<text x="161.9" y="121">U</text>
<text x="161.9" y="131.1">T</text>
</g>
<g font-size="4.8">
<text x="18.5" y="18.7">GROUND</text>
<text x="57.1" y="18.6">B18</text>
<text x="98.3" y="18.6">A18</text>
<text x="127.4" y="18">GROUND</text>
<text x="18.5" y="26.2">TX3-</text>
<text x="57.1" y="26.1">B17</text>
<text x="98.3" y="26.1">A17</text>
<text x="127.4" y="25.5">RX3-</text>
<text x="18.5" y="33.7">TX3+</text>
<text x="57.1" y="33.6">B16</text>
<text x="98.3" y="33.6">A16</text>
<text x="127.4" y="33">RX3+</text>
<text x="18.5" y="41.2">GROUND</text>
<text x="57.1" y="41.1">B15</text>
<text x="98.3" y="41.1">A15</text>
<text x="127.4" y="40.5">GROUND</text>
<text x="127.4" y="48">RX2-</text>
<text x="18.5" y="48.6">TX2-</text>
<text x="57.1" y="48.6">B14</text>
<text x="98.3" y="48.6">A14</text>
<text x="18.5" y="56.1">TX2+</text>
<text x="57.1" y="56.1">B13</text>
<text x="98.3" y="56.1">A13</text>
<text x="127.4" y="55.5">RX2+</text>
<text x="18.5" y="63.6">GROUND</text>
<text x="57.1" y="63.5">B12</text>
<text x="98.3" y="63.5">A12</text>
<text x="127.4" y="62.9">GROUND</text>
<text x="18.5" y="71.1">GROUND</text>
<text x="57.1" y="71">B7</text>
<text x="98.3" y="71">A7</text>
<text x="127.4" y="70.4">GROUND</text>
<text x="127.4" y="77.9">RX1-</text>
<text x="18.5" y="78.6">TX1-</text>
<text x="57.1" y="78.5">B6</text>
<text x="98.3" y="78.5">A6</text>
<text x="18.5" y="86.1">TX1+</text>
<text x="57.1" y="86">B5</text>
<text x="98.3" y="86">A5</text>
<text x="127.4" y="85.4">RX1+</text>
<text x="18.5" y="93.6">GROUND</text>
<text x="57.1" y="93.5">B4</text>
<text x="98.3" y="93.5">A4</text>
<text x="127.4" y="92.9">GROUND</text>
<text x="18.5" y="101.1">TX0-</text>
<text x="57.1" y="101">B3</text>
<text x="98.3" y="101">A3</text>
<text x="127.4" y="100.4">RX0-</text>
<text x="127.4" y="107.9">RX0+</text>
<text x="18.5" y="108.5">TX0+</text>
<text x="57.1" y="108.5">B2</text>
<text x="98.3" y="108.5">A2</text>
<text x="18.5" y="116">GROUND</text>
<text x="57.1" y="116">B1</text>
<text x="98.3" y="116">A1</text>
<text x="127.4" y="115.4">GROUND</text>
<text x="18.5" y="123.5">GROUND</text>
<text x="57.1" y="123.4">A18</text>
<text x="98.3" y="123.4">B18</text>
<text x="127.4" y="122.8">GROUND</text>
<text x="18.5" y="131">RX3-</text>
<text x="57.1" y="130.9">A17</text>
<text x="98.3" y="130.9">B17</text>
<text x="127.4" y="130.3">TX3-</text>
<text x="127.4" y="137.8">TX3+</text>
<text x="18.5" y="138.5">RX3+</text>
<text x="57.1" y="138.4">A16</text>
<text x="98.3" y="138.4">B16</text>
<text x="18.5" y="146">GROUND</text>
<text x="57.1" y="145.9">A15</text>
<text x="98.3" y="145.9">B15</text>
<text x="127.4" y="145.3">GROUND</text>
<text x="18.5" y="153.5">RX2-</text>
<text x="57.1" y="153.4">A14</text>
<text x="98.3" y="153.4">B14</text>
<text x="127.4" y="152.8">TX2-</text>
<text x="18.5" y="161">RX2+</text>
<text x="57.1" y="160.9">A13</text>
<text x="98.3" y="160.9">B13</text>
<text x="127.4" y="160.3">TX2+</text>
<text x="127.4" y="167.8">GROUND</text>
<text x="18.5" y="168.4">GROUND</text>
<text x="57.1" y="168.4">A12</text>
<text x="98.3" y="168.4">B12</text>
<text x="18.5" y="175.9">GROUND</text>
<text x="57.1" y="175.9">A7</text>
<text x="98.3" y="175.9">B7</text>
<text x="127.4" y="175.3">GROUND</text>
<text x="18.5" y="183.4">RX1-</text>
<text x="57.1" y="183.3">A6</text>
<text x="98.3" y="183.3">B6</text>
<text x="127.4" y="182.7">TX1-</text>
<text x="18.5" y="190.9">RX1+</text>
<text x="57.1" y="190.8">A5</text>
<text x="98.3" y="190.8">B5</text>
<text x="127.4" y="190.2">TX1+</text>
<text x="127.4" y="197.7">GROUND</text>
<text x="18.5" y="198.4">GROUND</text>
<text x="57.1" y="198.3">A4</text>
<text x="98.3" y="198.3">B4</text>
<text x="18.5" y="205.9">RX0-</text>
<text x="57.1" y="205.8">A3</text>
<text x="98.3" y="205.8">B3</text>
<text x="127.4" y="205.2">TX0-</text>
<text x="18.5" y="213.4">RX0+</text>
<text x="57.1" y="213.3">A2</text>
<text x="98.3" y="213.3">B2</text>
<text x="127.4" y="212.7">TX0+</text>
<text x="18.5" y="220.9">GROUND</text>
<text x="57.1" y="220.8">A1</text>
<text x="98.3" y="220.8">B1</text>
<text x="127.4" y="220.2">GROUND</text>
<text x="356.8" y="282.4">SD-79576-200</text>
<text x="408.2" y="282.3">P1</text>
</g>
<g font-size="4.2">
<text x="12.2" y="4">10</text>
<text x="50.7" y="4">9</text>
<text x="95.9" y="4">8</text>
<text x="141.1" y="4">7</text>
<text x="186.3" y="4">6</text>
<text x="231.5" y="4">5</text>
<text x="276.7" y="4">4</text>
<text x="321.9" y="4">3</text>
<text x="367.1" y="4">2</text>
<text x="404.3" y="4">1</text>
<text x="1.4" y="25">F</text>
<text x="416.4" y="25">F</text>
<text x="1.4" y="73.8">E</text>
<text x="416.4" y="73.8">E</text>
<text x="1.4" y="124.6">D</text>
<text x="416.4" y="124.6">D</text>
<text x="1.4" y="175.4">C</text>
<text x="416.4" y="175.4">C</text>
<text x="1.4" y="226.2">B</text>
<text x="416.4" y="226.2">B</text>
<text x="1.4" y="275.1">A</text>
<text x="416.4" y="275.1">A</text>
<text x="12.2" y="296">10</text>
<text x="50.7" y="296">9</text>
<text x="95.9" y="296">8</text>
<text x="141.1" y="296">7</text>
<text x="186.3" y="296">6</text>
<text x="231.5" y="296">5</text>
<text x="276.7" y="296">4</text>
<text x="321.9" y="296">3</text>
<text x="367.1" y="296">2</text>
<text x="404.3" y="296">1</text>
</g>
<g font-size="3.9">
<text x="268.2" y="252">MM/IN</text>
<text x="284.3" y="252">NTS</text>
</g>
<g font-size="3.5">
<text x="294.7" y="233.1">TM</text>
<text x="320.4" y="290.6">A3-SIZE</text>
</g>
<text font-size="3.4" x="336.5" y="290.6">79576</text>
<g font-size="3.2">
<text x="391.3" y="281.9">PSD</text>
<text x="400.1" y="281.9">001</text>
</g>
<g font-size="2.8">
<text x="297.2" y="268.6">CHK'D: GB</text>
<text x="297.2" y="275.9">INITIAL REVISION:</text>
<text x="308.3" y="283.3">DDOYE</text>
<text x="6.1" y="291">DOCUMENT STATUS</text>
<text x="37.4" y="291">P1</text>
<text x="45" y="291">RELEASE DATE</text>
<text x="70.1" y="291">2020/01/13</text>
<text x="88.7" y="291">17:13:51</text>
</g>
<g font-size="2.7">
<text x="297.2" y="264.9">DRWN: VLOKESHA</text>
<text x="335.6" y="264.9">2019/12/03</text>
<text x="335.6" y="268.5">2019/12/04</text>
<text x="297.2" y="272.2">APPR:</text>
<text x="308.3" y="272.2">GGA</text>
<text x="335.6" y="272.2">2020/01/13</text>
<text x="297.2" y="279.6">DRWN: JERWIN</text>
<text x="337.1" y="279.6">2006/04/25</text>
<text x="297.2" y="283.3">APPR:</text>
<text x="337.1" y="283.3">2006/04/25</text>
</g>
<g font-size="2.6">
<text x="297.2" y="261.2">EC NO:</text>
<text x="308.3" y="261.2">628455</text>
<text x="371" y="261.4">IPASS (MINI-SAS)</text>
<text x="354.9" y="264.7">INTERNAL CABLE 36 CKT 4X W/ SIDEBANDS</text>
<text x="361.7" y="272.9">PRODUCT CUSTOMER DRAWING</text>
<text x="352.9" y="290.4">SEE TABLE</text>
<text x="372.9" y="290.4">GENERAL MARKET</text>
<text x="403.3" y="290.4">4 OF 4</text>
</g>
<text font-size="2.3" x="297.1" y="248.1">CURRENT REV DESC: OBSOLETED PART NO</text>
<g font-size="1.9">
<text x="267.6" y="244.9">THIS DRAWING CONTAINS INFORMATION THAT IS PROPRIETARY TO MOLEX ELECTRONIC TECHNOLOGIES, LLC AND SHOULD NOT BE USED WITHOUT WRITTEN PERMISSION</text>
<text x="270.3" y="255.6">GENERAL TOLERANCES</text>
<text x="272.6" y="258">(UNLESS SPECIFIED)</text>
<text x="281" y="261.4">MM</text>
<text x="289.4" y="261.4">INCH</text>
<text x="267.6" y="264.6">4 PLACES</text>
<text x="267.6" y="268.3">3 PLACES</text>
<text x="278.3" y="264.6">±</text>
<text x="278.3" y="268.3">±</text>
<text x="287.8" y="264.6">±</text>
<text x="287.8" y="268.3">±</text>
<text x="290.8" y="268.3">0.01</text>
<text x="267.6" y="272">2 PLACES</text>
<text x="267.6" y="275.7">1 PLACE</text>
<text x="278.3" y="272">±</text>
<text x="278.3" y="275.7">±</text>
<text x="281.6" y="272">0.25</text>
<text x="287.8" y="272">±</text>
<text x="287.8" y="275.7">±</text>
<text x="267.6" y="279.4">0 PLACES</text>
<text x="278.3" y="279.4">±</text>
<text x="287.8" y="279.4">±</text>
<text x="270.3" y="283">ANGULAR TOL</text>
<text x="271.1" y="286.3">DRAFT WHERE APPLICABLE</text>
<text x="287.8" y="283">±</text>
<text x="290.7" y="283">1.0 °</text>
<text x="273.9" y="291.2">WITHIN DIMENSIONS</text>
<text x="276.3" y="288.8">MUST REMAIN</text>
</g>
<text font-size="1.7" x="407.2" y="276.2">REVISION</text>
<g font-size="1.5">
<text x="267.4" y="247.2">DIMENSION UNITS</text>
<text x="285.8" y="247.2">SCALE</text>
<text x="349.3" y="276.2">DOCUMENT NUMBER</text>
<text x="390.7" y="276.2">DOC TYPE</text>
<text x="399" y="276.2">DOC PART</text>
<text x="297.7" y="285.9">THIRD ANGLE PROJECTION</text>
<text x="323" y="285.9">DRAWING</text>
<text x="338.6" y="285.9">SERIES</text>
<text x="349.3" y="285.8">MATERIAL NUMBER</text>
<text x="371.4" y="285.9">CUSTOMER</text>
<text x="400.7" y="285.9">SHEET NUMBER</text>
</g>
<g font-size="1.1">
<text x="5" y="293.6">FORMAT: Met-lega-master-tb-prod-A3</text>
<text x="5" y="295">REVISION: D</text>
<text x="5" y="296.4">DATE: 2018/01/18</text>
</g>
</svg>
